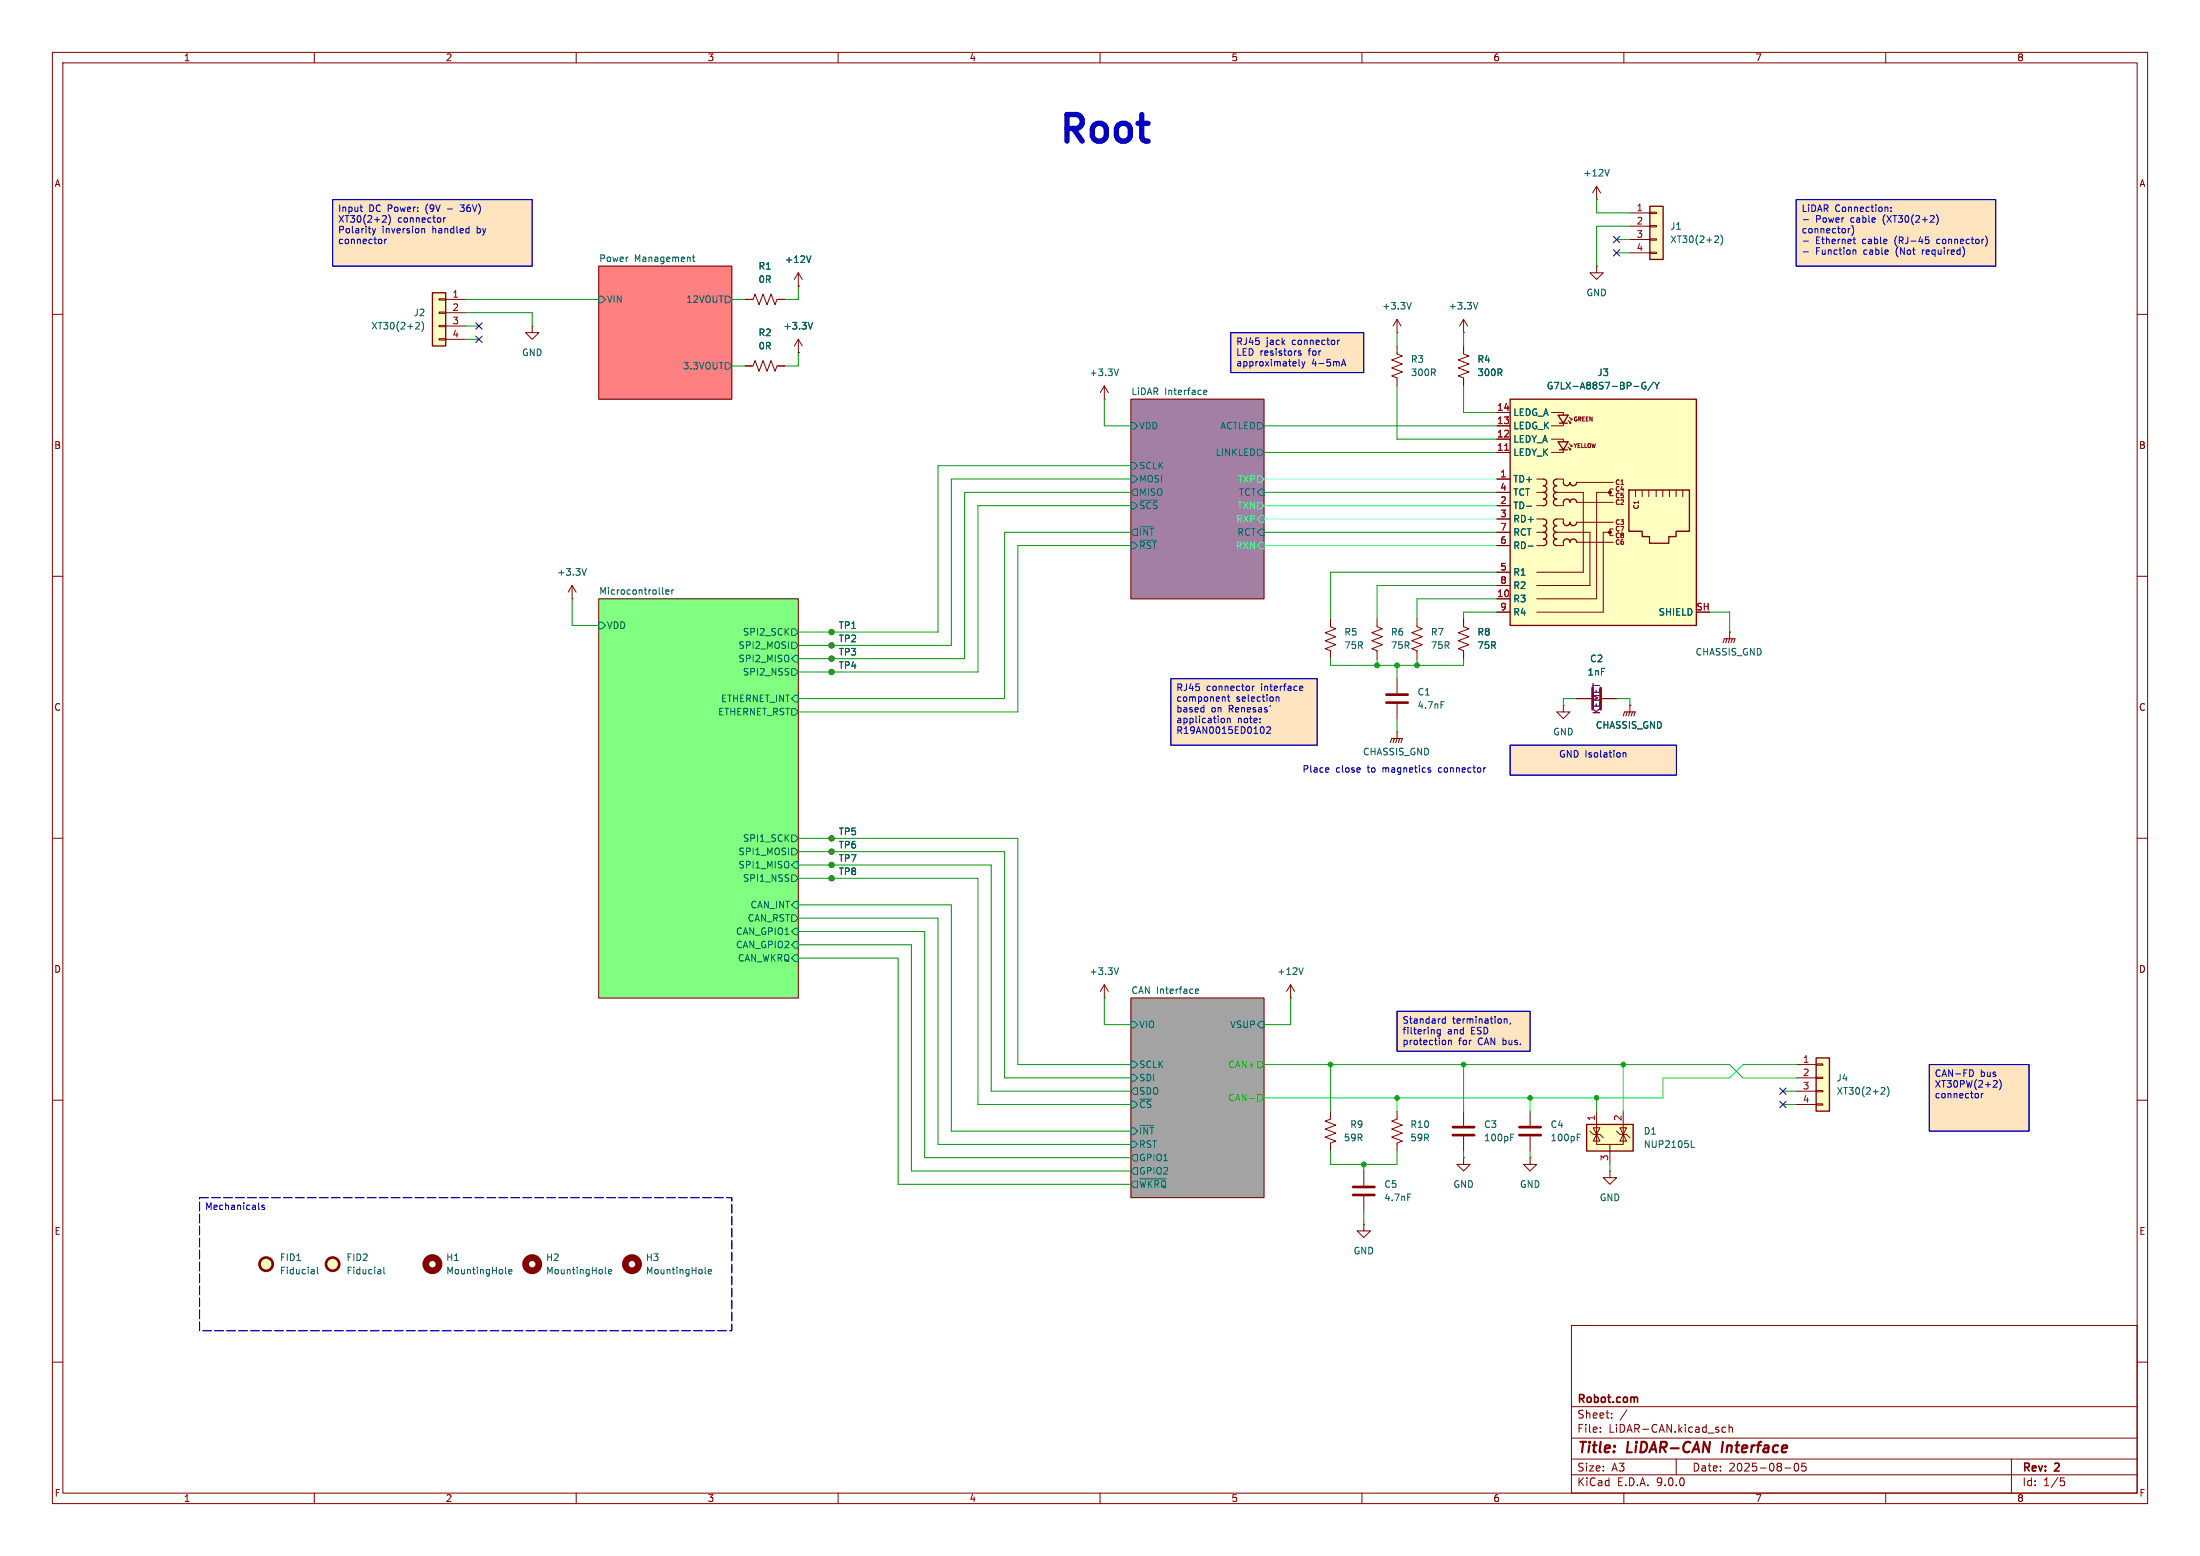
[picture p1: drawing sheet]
<svg xmlns="http://www.w3.org/2000/svg" width="420mm" height="297mm" viewBox="0 0 420 297" stroke-linecap="round" stroke-linejoin="round" font-family="sans-serif">
<g fill="none" stroke="#840000" stroke-width=".19">
<path d="M10 10h400v277h-400zM12 12h396v273h-396zM60 10v2M110 10v2M160 10v2M210 10v2M260 10v2M310 10v2M360 10v2M10 60h2M408 60h2M10 110h2"/>
<path d="M408 110h2M10 160h2M408 160h2M10 210h2M408 210h2M300 253h108v32h-108zM10 260h2M300 278.5h108M300 274.5h108M300 268.5h108M305.5 273.2v.2M305.5 272.5v.1"/>
<path d="M307.7 270.5v.2M307.7 269.8v.1M310.6 269.1l-1.3 1.9M320 278.5v3M329.4 272.5l-.4-.1-.3 .3 .2 .6h.5M330.1 272.5l.2-.1 .4 .1v.9M330.1 271.9v1.5M342.7 279.4l.2-.1a.8 .8 0 0 1 .5 .7 .8 .8 0 0 1-.5 .8l-.2-.2-.2-.4zM344.7 279.3h-.7l-.1 .7 .3-.1h.5l.1 .2-.1 .5-.2 .2-.6-.2M384 278.5v6.5M408 260h2M60 285v2"/>
<path d="M110 285v2M160 285v2M210 285v2M260 285v2M300 281.5h108M310 285v2M340.7 280.2h1.2M360 285v2M393.4 282.1h.7M393.5 282.7h.4l.3 .2-.2 .6-.5 .1"/>
</g>
<path d="M328.9 275.2l-.2 2" fill="none" stroke="#840000" stroke-width=".4"/>
<path d="M312.4 266.7l.2 .2v.8" fill="none" stroke="#840000" stroke-width=".3"/>
<path d="M215.9 190.5h25.4v38.1h-25.4z" fill="#a3a3a3" stroke="#a3a3a3" stroke-width=".19"/>
<path d="M114.3 50.8h25.4v25.4h-25.4z" fill="#ff8080" stroke="#ff8080" stroke-width=".19"/>
<path d="M114.3 114.3h38.1v76.2h-38.1z" fill="#80ff80" stroke="#80ff80" stroke-width=".19"/>
<path d="M215.9 76.2h25.4v38.1h-25.4z" fill="#a380a3" stroke="#a380a3" stroke-width=".19"/>
<g fill="#ffe5bf">
<path d="M234.9 63.5h25.4v7.6h-25.4z"/>
<path d="M342.9 38.1h38.1v12.7h-38.1z"/>
</g>
<path d="M288.3 142.2h31.7v5.8h-31.7z" fill="#ffe6c2"/>
<g fill="#ffe5bf">
<path d="M223.5 129.5h28v12.7h-28z"/>
<path d="M63.5 38.1h38.1v12.7h-38.1z"/>
<path d="M266.7 193h25.4v7.7h-25.4z"/>
<path d="M368.3 203.2h19v12.7h-19z"/>
</g>
<path d="M114.3 50.8h25.4v25.4h-25.4zM215.9 76.2h25.4v38.1h-25.4zM114.3 114.3h38.1v76.2h-38.1zM215.9 190.5h25.4v38.1h-25.4z" fill="none" stroke="#840000" stroke-width=".19"/>
<path d="M238.5 209.6h.9M240 202.6h.7l.6 .6-.6 .6h-.7zM240 208.9h.7l.6 .7-.6 .6h-.7z" fill="none" stroke="#0f0" stroke-width=".19"/>
<g fill="none" stroke="#006464" stroke-width=".19">
<path d="M114.3 56.5h.6l.7 .7-.7 .6h-.6zM132.2 49.1h.5M132.4 48.7v1l.3 .2M138.4 56.5h.7l.6 .7-.6 .6h-.7zM138.4 69.2h.7l.6 .7-.6 .6h-.7zM229.8 74.9l.6-.1-.1-.3h-.3l-.2 .2v.6h.5M215.9 90.8h.6l.7 .6-.7 .7h-.6zM215.9 88.3h.6l.7 .6-.7 .6h-.6zM215.9 80.6h.6l.7 .7-.7 .6h-.6zM215.9 95.9h.6l.7 .6-.7 .7h-.6zM216.5 93.3h.7v1.3h-.7l-.6-.6zM217.6 95.5h3.4"/>
<path d="M240 80.6h.7l.6 .7-.6 .6h-.7zM240 85.7h.7l.6 .7-.6 .6h-.7zM240.7 93.3h.6v1.3h-.6l-.7-.6zM114.3 118.7h.6l.7 .7-.7 .6h-.6zM126.5 113.2l.2 .2M127.1 113l.6-.1-.1-.3h-.3l-.2 .2 .1 .6h.4M128.2 112.6v.8M128.6 112.6l-.4 .2M215.9 103.5h.6l.7 .6-.7 .7h-.6zM216.5 101h.7v1.2h-.7l-.6-.6zM217.6 100.6h2.6M217.6 103.1h3.2"/>
<path d="M240.7 101h.6v1.2h-.6l-.7-.6zM151.1 135.3h.7l.6 .6-.6 .6h-.7zM151.1 122.6h.7l.6 .6-.6 .6h-.7zM151.1 127.6h.7l.6 .7-.6 .6h-.7zM151.1 120h.7l.6 .7-.6 .6h-.7zM151.8 132.7h.6v1.3h-.6l-.7-.6zM151.8 125.1h.6v1.3h-.6l-.7-.7zM151.1 159.4h.7l.6 .6-.6 .7h-.7zM151.1 174.6h.7l.6 .7-.6 .6h-.7zM151.1 161.9h.7l.6 .7-.6 .6h-.7zM151.1 167h.7l.6 .6-.6 .7h-.7zM151.8 177.2h.6v1.2h-.6l-.7-.6z"/>
<path d="M151.8 179.7h.6v1.3h-.6l-.7-.7zM151.8 172.1h.6v1.3h-.6l-.7-.7zM151.8 164.5h.6v1.2h-.6l-.7-.6zM151.8 182.2h.6v1.3h-.6l-.7-.6zM215.9 194.9h.6l.7 .7-.7 .6h-.6zM228.2 189.2l.6-.1v-.3h-.4l-.2 .2 .1 .6h.5M240.7 194.9h.6v1.3h-.6l-.7-.6zM215.9 202.6h.6l.7 .6-.7 .6h-.6zM215.9 205.1h.6l.7 .6-.7 .7h-.6zM215.9 210.2h.6l.7 .6-.7 .7h-.6zM215.9 217.8h.6l.7 .6-.7 .7h-.6zM215.9 215.3h.6l.7 .6-.7 .6h-.6z"/>
<path d="M216.5 207.6h.7v1.3h-.7l-.6-.6zM217.6 214.9h2.6M215.9 226.1l.6-.7h.7v1.3h-.7zM216.5 220.3h.7v1.3h-.7l-.6-.6zM216.5 222.9h.7v1.3h-.7l-.6-.7zM217.6 225h5.1"/>
</g>
<path d="M240 95.9h.7l.6 .6-.6 .7h-.7zM240 90.8h.7l.6 .6-.6 .7h-.7zM240.7 98.4h.6v1.3h-.6l-.7-.6zM240.7 103.5h.6v1.3h-.6l-.7-.7z" fill="none" stroke="#0ff" stroke-width=".19"/>
<path d="M315 39.4h2.5v10.1h-2.5z" fill="#ffffc2"/>
<path d="M315 39.4h2.5v10.1h-2.5z" fill="none" stroke="#840000" stroke-width=".25"/>
<g fill="none" stroke="#840000" stroke-width=".19">
<path d="M311.1 40.6h3.9M311.1 43.2h3.9M311.1 45.7h3.9M311.1 48.3h3.9M315 40.5h1.2v.3h-1.2zM315 43.1h1.2v.2h-1.2zM315 45.6h1.2v.2h-1.2zM315 48.1h1.2v.3h-1.2zM210.8 76.2h.1M210.8 73.7l-.7 1.2M210.8 73.7l.8 1.2M210.8 73.7v2.5"/>
<path d="M298.4 134.6v1.3h1.3l-1.3 1.3-1.2-1.3h1.2M298.4 134.6h.1M301 133.4h2.8M305.8 133.4h2.8M311.1 134.6h.1M311.1 134.6v1.3M210.8 190.5h.1M210.8 188v2.5M210.8 188l-.7 1.2M210.8 188l.8 1.2M279.4 212.1v2.8M279.4 216.9v2.8"/>
</g>
<path d="M327.5 45l.5 .1 .1 .3-.8 .9h.8M328.5 44.8a1.46 1.46 0 0 1 0 2M213.5 70.4l-.4 1.3M213.5 184.7l-.4 1.3M288.4 217.1h.4M288.4 216.5h.6" fill="none" stroke="#006464" stroke-width=".19"/>
<path d="M304 131.3v4.1M305.6 131.3v4.1M277.4 215.1h4M277.4 216.7h4" fill="none" stroke="#840000" stroke-width=".51"/>
<path d="M309.9 136.7l.2-.8h2.1l-.3 .8M310.6 135.9l-.2 .8M311.1 135.9l-.2 .8M311.7 135.9l-.3 .8" fill="none" stroke="#840000" stroke-width=".2"/>
<path d="M82.5 55.9h2.6v10.1h-2.6z" fill="#ffffc2"/>
<path d="M82.5 55.9h2.6v10.1h-2.6z" fill="none" stroke="#840000" stroke-width=".25"/>
<g fill="none" stroke="#840000" stroke-width=".19">
<path d="M304.8 38.1h.1M304.8 35.6l-.8 1.2M304.8 35.6l.8 1.2M304.8 35.6v2.5M83.8 57h1.3v.3h-1.3zM83.8 59.6h1.3v.2h-1.3zM85.1 57.2h3.8M85.1 59.7h3.8M304.8 50.8v1.3h1.3l-1.3 1.2-1.3-1.2h1.3M304.8 50.8h.1M83.8 62.1h1.3v.3h-1.3zM83.8 64.6h1.3v.3h-1.3z"/>
<path d="M85.1 62.2h3.8M85.1 64.8h3.8M266.7 139.7h.1M266.7 129.5v2.8M266.7 134.4v2.8M266.7 139.7v1.3M158.7 165.1h.1M158.7 162.6h.1M266.7 212.1v1.5l-1 .4 2 .8-2 .7 2 .8-2 .7 2 .8-1 .4v1.5M260.3 233.7v1.2h1.3l-1.3 1.3-1.2-1.3h1.2M260.3 233.7h.1"/>
<circle cx="158.8" cy="165.1" r=".51"/>
<circle cx="158.8" cy="162.6" r=".51"/>
</g>
<path d="M307.2 32.3l-.4 1.3M79.5 61.5l.5 .1 .1 .3-.8 .9h.8M80.5 61.4a1.46 1.46 0 0 1 0 1.9M275.1 133.9h.6" fill="none" stroke="#006464" stroke-width=".19"/>
<path d="M265.4 141.7l.3-.7h2l-.2 .7M266.2 141l-.3 .7M266.7 141l-.3 .7M267.2 141l-.2 .7" fill="none" stroke="#840000" stroke-width=".2"/>
<path d="M264.7 132.6h4M264.7 134.1h4" fill="none" stroke="#840000" stroke-width=".51"/>
<path d="M302.9 214.6h8.9v5.1h-8.9z" fill="#ffffc2"/>
<path d="M302.9 214.6h8.9v5.1h-8.9z" fill="none" stroke="#840000" stroke-width=".25"/>
<path d="M330.2 120.7h.1M330.2 120.7v1.2M303.5 215.9l.7 .6h1.2l.7 .7M304.8 216.5v1.9h5.1v-1.9M304.8 216.5l.6 1.3h-1.2zM304.8 215.9v.6l.6-1.2h-1.2l.6 1.2M304.8 212.1v4.4M307.3 218.4v3.8M308.6 215.9l.6 .6h1.3l.6 .7M309.2 215.3h1.3l-.6 1.2zM309.9 216.5l.6 1.3h-1.3zM309.9 212.1v4.4" fill="none" stroke="#840000" stroke-width=".19"/>
<path d="M322.9 219h.6" fill="none" stroke="#006464" stroke-width=".19"/>
<path d="M328.9 122.7l.3-.8h2l-.2 .8M329.7 121.9l-.3 .8M330.2 121.9l-.3 .8M330.7 121.9l-.2 .8" fill="none" stroke="#840000" stroke-width=".2"/>
<path d="M288.3 76.2h35.5v43.2h-35.5z" fill="#ffffc2"/>
<g fill="none" stroke="#840000" stroke-width=".19">
<path d="M142.2 57.2h1.6l.3-1.1 .8 2.1 .8-2.1 .7 2.1 .8-2.1 .8 2.1 .3-1h1.6M152.4 54.6h.1M152.4 52.1l-.8 1.2M152.4 52.1l.8 1.2M152.4 52.1v2.5M101.6 62.2v1.3h1.3l-1.3 1.3-1.3-1.3h1.3M101.6 62.2h.1M142.2 69.9h1.6l.3-1.1 .8 2.1 .8-2.1 .7 2.1 .8-2.1 .8 2.1 .3-1h1.6M152.4 67.3h.1M152.4 64.8v2.5M152.4 64.8l-.8 1.2M152.4 64.8l.8 1.2"/>
<path d="M266.7 66v1.6l1 .3-2 .8 2 .8-2 .7 2 .8-2 .8 1 .3v1.6M266.7 63.5h.1M266.7 61v2.5M266.7 61l-.8 1.2M266.7 61l.8 1.2M279.4 63.5h.1M279.4 66v1.6l1 .3-2 .8 2 .8-2 .7 2 .8-2 .8 1 .3v1.6M279.4 61l-.8 1.2M279.4 61l.8 1.2M279.4 61v2.5M285.7 78.7h2.6M296.2 78.7h2.2v.5"/>
<path d="M299.6 79.6l.5 .5h-.3M285.7 94h2.6M285.7 91.4h2.6M285.7 96.5h2.6M285.7 99.1h2.6M285.7 81.3h2.6M285.7 83.8h2.6M285.7 86.4h2.6M293.4 94h1.2M293.4 91.4h1.2M293.4 96.5h1.2M293.4 99.1h1.2"/>
<path d="M296.2 83.8h2.2v.5M297.2 91.4h1.2v.7M297.2 99.1h1.2v.6M297.2 94h5.1v15.2h-8.9M298.4 85.7v.7h-2.2M298.4 80.6v.7h-2.2M298.4 95.9v.6h-1.2M299.3 80.3l.5 .5h-.2M299.3 85.3l.5 .6h-.2M299.6 84.7l.5 .5h-.3M299.8 80.5v.3M299.8 85.6v.3"/>
<path d="M301 92.1h7M301 95.9h7M301 99.7h7M307.3 94h-2.5v20.3h-11.4M308 93.3h-.7v1.3h.7M312.2 93.5v1.3M313.5 93.5v1.3M314.8 93.5v1.3M316.2 93.5v1.3M317.4 93.5v1.3M318.7 93.5v1.3M320 93.5v1.3"/>
<path d="M321.2 93.5v1.3M254 118.1v1.5l1 .4-2 .8 2 .7-2 .8 2 .8-2 .7 1 .4v1.5M262.9 118.1v1.5l1 .4-2 .8 2 .7-2 .8 2 .8-2 .7 1 .4v1.5M285.7 101.6h2.6M285.7 109.2h2.6M285.7 111.8h2.6M285.7 114.3h2.6M285.7 116.8h2.6M285.7 104.1h2.6M293.4 101.6h1.2M293.4 104.1h1.2M297.2 101.6h6.3v10.2h-10.1"/>
<path d="M298.4 103.5v.6h-1.2M301 103.5h7M307.3 101.6h-1.2v15.2h-12.7M308 101h-.7v1.2h.7M158.7 125.7h.1M158.7 123.2h.1M158.7 120.7h.1M158.7 128.3h.1M158.7 167.6h.1M246.4 190.5h.1M246.4 188l-.8 1.2M246.4 188l.7 1.2"/>
<path d="M246.4 188v2.5M254 212.1v1.5l-1 .4 2 .8-2 .7 2 .8-2 .7 2 .8-1 .4v1.5M292.1 212.1v2.8M292.1 216.9v2.8M260.3 223.5v2.8M260.3 228.3v2.8M279.4 221v1.2h1.3l-1.3 1.3-1.3-1.3h1.3M279.4 221h.1M292.1 221v1.2h1.3l-1.3 1.3-1.3-1.3h1.3M292.1 221h.1M307.3 223.5v1.3h1.3l-1.3 1.3-1.2-1.3h1.2M307.3 223.5h.1"/>
<circle cx="158.8" cy="125.7" r=".51"/>
<circle cx="158.8" cy="128.3" r=".51"/>
<circle cx="158.8" cy="120.7" r=".51"/>
<circle cx="158.8" cy="123.2" r=".51"/>
<circle cx="158.8" cy="167.6" r=".51"/>
</g>
<g fill="#840000" stroke="#840000" stroke-width=".25">
<circle cx="307.3" cy="94" r=".25"/>
<circle cx="307.3" cy="101.6" r=".25"/>
</g>
<g fill="none" stroke="#840000" stroke-width=".25">
<path d="M288.3 76.2h35.5v43.2h-35.5zM297.4 79.2h1.9l-.9 1.6zM294.6 91.4a.64 .64 0 0 1 .7 .7 .64 .64 0 0 1-.7 .6 .64 .64 0 0 1 .7 .7 .64 .64 0 0 1-.7 .6 .64 .64 0 0 1 .7 .6 .64 .64 0 0 1-.7 .7 .64 .64 0 0 1 .7 .6 .64 .64 0 0 1-.7 .6M294.6 99.1a.64 .64 0 0 1 .7 .6 .64 .64 0 0 1-.7 .6 .64 .64 0 0 1 .7 .7 .64 .64 0 0 1-.7 .6 .64 .64 0 0 1 .7 .6 .64 .64 0 0 1-.7 .7M297.2 91.4a.63 .63 0 0 0-.6 .7 .63 .63 0 0 0 .6 .6h-.1a.63 .63 0 0 0-.5 .7 .63 .63 0 0 0 .6 .6h-.1a.63 .63 0 0 0-.5 .6 .63 .63 0 0 0 .6 .7h-.1a.63 .63 0 0 0-.5 .6 .63 .63 0 0 0 .6 .6M297.2 99.1a.63 .63 0 0 0-.6 .6 .63 .63 0 0 0 .6 .6h-.1a.63 .63 0 0 0-.5 .7 .63 .63 0 0 0 .6 .6h-.1a.63 .63 0 0 0-.5 .7 .63 .63 0 0 0 .6 .6M297.4 84.3h1.9l-.9 1.6zM297.7 80.8h1.5M297.7 85.9h1.5M298.4 92.1a.64 .64 0 0 0 .7 .6 .64 .64 0 0 0 .6-.6 .64 .64 0 0 0 .7 .6 .64 .64 0 0 0 .6-.6M298.4 95.9a.64 .64 0 0 1 .7-.6 .64 .64 0 0 1 .6 .6 .64 .64 0 0 1 .7-.6 .64 .64 0 0 1 .6 .6M298.4 99.7a.64 .64 0 0 0 .7 .6 .64 .64 0 0 0 .6-.6 .64 .64 0 0 0 .7 .6 .64 .64 0 0 0 .6-.6"/>
<path d="M311 93.5h11.5v7.9h-2.5v1h-1.4v1.3h-3.7v-1.3h-1.4v-1h-2.5zM294.6 102.9a.64 .64 0 0 1 .7 .6 .64 .64 0 0 1-.7 .6M297.2 102.9a.63 .63 0 0 0-.6 .6 .63 .63 0 0 0 .6 .6M298.4 103.5a.64 .64 0 0 1 .7-.6 .64 .64 0 0 1 .6 .6 .64 .64 0 0 1 .7-.6 .64 .64 0 0 1 .6 .6"/>
</g>
<path d="M287.3 85.9h.7" fill="none" stroke="#a90000" stroke-width=".19"/>
<g fill="none" stroke="#006464" stroke-width=".19">
<path d="M154.8 48.8l-.4 1.3M269.4 57.7l-.4 1.3M282.1 57.7l-.4 1.3M155.1 61.5l-.4 1.3M311.9 73.8h1M314.1 73a.59 .59 0 0 0-.7 .6 .59 .59 0 0 0 .7 .6l.1-.5h-.2M315.7 72.9l-1.1 1.6M315.9 73l.4 .6M316.3 73.6v.6M316.7 73l-.4 .6M291.4 96.6h1M291.7 104.2h1"/>
<path d="M248.8 184.7l-.4 1.3M301.1 217.1h.4M301.1 216.5h.6M268.7 227.9h.7"/>
</g>
<path d="M290.1 215.1h4M290.1 216.7h4M258.3 226.6h4.1M258.3 228.1h4.1" fill="none" stroke="#840000" stroke-width=".51"/>
<path d="M346.7 201.9h2.5v10.2h-2.5z" fill="#ffffc2"/>
<path d="M346.7 201.9h2.5v10.2h-2.5z" fill="none" stroke="#840000" stroke-width=".25"/>
<g fill="none" stroke="#840000" stroke-width=".19">
<path d="M142.2 57.2h1.3M148.6 57.2h1.3M152.4 54.6h.1M142.2 69.9h1.3M148.6 69.9h1.3M152.4 67.3h.1M279.4 66v1.3M279.4 72.4v1.3M285.7 78.7h2.6M285.7 81.3h2.6M285.7 83.8h2.6M285.7 86.4h2.6"/>
<path d="M285.7 91.4h2.6M285.7 94h2.6M285.7 96.5h2.6M285.7 99.1h2.6M109.2 114.3h.1M109.2 111.8l-.7 1.2M109.2 111.8l.8 1.2M109.2 111.8v2.5M270.5 118.1v1.5l1 .4-2 .8 2 .7-2 .8 2 .8-2 .7 1 .4v1.5M279.4 118.1v1.5l1 .4-2 .8 2 .7-2 .8 2 .8-2 .7 1 .4v1.5M285.7 101.6h2.6M285.7 104.1h2.6"/>
<path d="M285.7 109.2h2.6M285.7 111.8h2.6M285.7 114.3h2.6M285.7 116.8h2.6M158.7 128.3h.1M158.7 125.7h.1M158.7 123.2h.1M158.7 120.7h.1M301 133.4h2.8M305.8 133.4h2.8M311.1 134.6h.1M158.7 160h.1"/>
<path d="M158.7 165.1h.1M158.7 162.6h.1M158.7 167.6h.1M342.9 203.2h3.8M342.9 205.7h3.8M342.9 208.3h3.8M342.9 210.8h3.8M346.7 203.1h1.3v.2h-1.3zM346.7 205.6h1.3v.3h-1.3zM346.7 208.2h1.3v.2h-1.3zM346.7 210.7h1.3v.2h-1.3z"/>
<circle cx="158.8" cy="160" r=".51"/>
</g>
<g fill="none" stroke="#006464" stroke-width=".19">
<path d="M154.8 48.8l-.4 1.3M155.1 61.5l-.4 1.3M311.9 73.8h1M314.1 73a.59 .59 0 0 0-.7 .6 .59 .59 0 0 0 .7 .6l.1-.5h-.2M315.7 72.9l-1.1 1.6M315.9 73l.4 .6M316.3 73.6v.6M316.7 73l-.4 .6M291.4 96.6h1M111.9 108.5l-.4 1.3M291.7 104.2h1M359.3 207.6h.4l.1 .4-.8 .9h.8"/>
<path d="M360.2 207.4a1.46 1.46 0 0 1 0 1.9M59.9 242.4l.1 .7M60 243.1h-.1M60 242.6l-.1 .1M60.6 241.9v1.1l.2 .1M72.6 242.4l.1 .7M72.7 243.1h-.1M72.7 242.6l-.1 .1M73.3 241.9v1.1l.2 .1M96.5 243l.2 .1M97.1 242.7l.6-.1v-.2l-.4-.1-.2 .2 .1 .6h.5M115.6 243l.1 .1"/>
<path d="M116.2 242.7l.6-.1-.1-.2-.4-.1-.1 .2v.6h.5M134.6 243l.2 .1M135.2 242.7l.6-.1v-.2l-.4-.1-.2 .2 .1 .6h.5"/>
</g>
<g fill="#ffffc2" stroke="#ffffc2" stroke-width=".19">
<circle cx="63.5" cy="241.3" r="1.27"/>
<circle cx="50.8" cy="241.3" r="1.27"/>
</g>
<g fill="none" stroke="#840000" stroke-width=".51">
<circle cx="50.8" cy="241.3" r="1.27"/>
<circle cx="63.5" cy="241.3" r="1.27"/>
</g>
<g fill="none" stroke="#840000" stroke-width="1.3">
<circle cx="82.5" cy="241.3" r="1.27"/>
<circle cx="101.6" cy="241.3" r="1.27"/>
<circle cx="120.6" cy="241.3" r="1.27"/>
</g>
<g fill="none" stroke="#009600" stroke-width=".19">
<path d="M304.8 38.1v2.5h6.3M88.9 59.7h12.7v2.5M88.9 57.2h25.4M139.7 57.2h2.5M152.4 54.6v2.6h-2.5M308.6 45.7h2.5M308.6 48.3h2.5M311.1 43.2h-6.3v7.6M88.9 62.2h2.5M88.9 64.8h2.5M139.7 69.9h2.5M152.4 67.3v2.6h-2.5"/>
<path d="M210.8 76.2v5.1h5.1M266.7 63.5v2.5M266.7 73.7v10.1h19M279.4 63.5v2.5M279.4 73.7v5h6.3M215.9 94h-31.8v31.7h-31.7M215.9 88.9h-36.8v31.8h-26.7M215.9 96.5h-29.2v31.8h-34.3M215.9 91.4h-34.3v31.8h-29.2M241.3 81.3h44.4M241.3 94h44.4M241.3 86.4h44.4"/>
<path d="M109.2 114.3v5.1h5.1M215.9 101.6h-24.1v31.8h-39.4M215.9 104.1h-21.6v31.8h-41.9M241.3 101.6h44.4M285.7 114.3h-15.2v3.8M285.7 111.8h-22.8v6.3M285.7 109.2h-31.7v8.9M285.7 116.8h-6.3v1.3M326.4 116.8h3.8v3.9M254 125.7v1.3h25.4v-1.3M262.9 125.7v1.3M266.7 127v2.5"/>
<path d="M266.7 137.2v2.5M270.5 125.7v1.3M301 133.4h-2.6v1.2M308.6 133.4h2.5v1.2M152.4 175.3h26.7v43.1h36.8M152.4 165.1h36.8v43.2h26.7M152.4 162.6h39.4v43.1h24.1M152.4 160h41.9v43.2h21.6M152.4 167.6h34.3v43.2h29.2M152.4 172.7h29.2v43.2h34.3M152.4 177.8h24.1v43.2h39.4M152.4 180.3h21.6v43.2h41.9"/>
<path d="M152.4 182.9h19v43.2h44.5M210.8 190.5v5.1h5.1M246.4 190.5v5.1h-5.1M254 219.7v2.5h12.7v-2.5M279.4 219.7v1.3M292.1 219.7v1.3M340.4 208.3h2.5M340.4 210.8h2.5M260.3 222.2v1.3M260.3 231.1v2.6M307.3 222.2v1.3"/>
</g>
<path d="M241.3 203.2h88.9l2.5 2.5h10.2M254 203.2v8.9M266.7 209.6v2.5M279.4 203.2v8.9M292.1 209.6v2.5M304.8 209.6v2.5M309.9 203.2v8.9M342.9 203.2h-10.2l-2.5 2.5h-12.7v3.9h-76.2" fill="none" stroke="#0f0" stroke-width=".19"/>
<path d="M241.3 91.4h44.4M241.3 99.1h44.4M241.3 96.5h44.4M241.3 104.1h44.4" fill="none" stroke="#0ff" stroke-width=".19"/>
<path d="M308 47.7l1.2 1.2M308 45.1l1.2 1.2M309.2 47.7l-1.2 1.2M309.2 45.1l-1.2 1.2M90.8 61.6l1.2 1.2M90.8 64.2l1.2 1.2M92 61.6l-1.2 1.2M92 64.2l-1.2 1.2M339.8 207.7l1.2 1.2M339.8 210.2l1.2 1.2M341 207.7l-1.2 1.2M341 210.2l-1.2 1.2" fill="none" stroke="#000084" stroke-width=".19"/>
<g fill="none" stroke="#0000c2" stroke-width=".19">
<path d="M63.5 38.1h38.1v12.7h-38.1zM68.7 39.5h.5M87.8 39.1h.8M342.9 38.1h38.1v12.7h-38.1zM360 39.5l.4 .2v.7M361 39.6v.1M69 40.3l.2 .1M71.1 43.6l.3 .9M71.4 44.5l-.3 .4M71.7 43.6l-.3 .9M72.8 45.7l.1 .2-.1 .5M73.4 45.7v.8"/>
<path d="M73.7 41.4v.3l-.7 .7h.7M73.8 45.7l-.4 .2M74.4 41.3a1.48 1.48 0 0 1-.2 1.6M80.5 43.7l.2-.1 .3 .1 .1 .8M84.7 41.6v.8M84.8 41.7l-.1 .1M85.1 41.6h-.3M87.8 40.3l.2 .1M89.4 43.6l.1 .1M89.5 43.2v1.3M89.5 44.4l-.1 .1M344.3 41.9h.9"/>
<path d="M344.3 46h.9M344.3 48.1h.9M352.8 43.6v.9M353.2 43.6l-.4 .3M353.7 43.4a1.48 1.48 0 0 1-.2 1.5M353.7 45.7h.5M353.8 47.8h.4l.1 .8M353.9 45.2v1.1l.3 .2M361 40.3v.1M367.6 45.2h.6M367.7 45.7h.3l.3 .3-.2 .4-.4 .1M368.4 42.4h.8"/>
<path d="M369.2 41.3v.4M369.7 41a1.46 1.46 0 0 1 0 1.9M375 47.6v.9M379 45.1a1.46 1.46 0 0 1 0 1.9M234.9 63.5h25.4v7.6h-25.4zM248 68.6v1.1l.2 .2M248.3 67h-.3l-.1 .2v.1l.4 .2v.3h-.4M248.5 69l.3 .9M248.8 69.9l-.3 .4M249.1 69l-.3 .9M255.4 64.9v.9M255.7 64.9l-.3 .3"/>
<path d="M256.1 69.9l.4-1.3 .4 1.3M256.2 69.5h.6M223.5 129.5h28v12.7h-28zM229.8 134.6v1.3M229.8 135.8l-.1 .1M233.3 137.1l.3 .1 .2 .1-.1 .5-.4 .1M233.7 133l.2 .2v.7M234.3 133h.5M234.3 137.2l.2-.1 .3 .1 .1 .7M234.3 137.1v.8M234.5 132.6v1.1l.3 .2M239.1 131v.8"/>
<path d="M239.4 131l-.3 .2M241 138.7a.79 .79 0 0 1 0 1.3M241.8 138.8l.5-.1 .2 .4-.8 .9h.8M243.6 133.1l.2-.1 .3 .1 .1 .8M243.6 133v.9M248.2 131h.3l.2 .3-.6 .1M248.2 131.8h.4M253.5 146.5l.2 .4-.6 .1M253.6 147.3l-.1 .1M272.8 147h.3v.2l-.4 .2M272.8 146.5l.3 .1M283.6 146.5l-.2 .1"/>
<path d="M288.3 142.2h31.7v5.8h-31.7zM309.8 143.7v.8M309.8 143.8l.2-.1h.3l.1 .8M266.7 193h25.4v7.7h-25.4zM274.9 196.5v1l-.2 .3-.3-.1M274.9 196.6l-.3-.1-.3 .3 .2 .5h.4M275.3 195.1l.3 .2h.3M275.9 194v1.3M275.9 194.5h-.3l-.3 .2M275.9 198.7v.6M276.5 198.6v.8M276.5 198.7l.2-.1h.3l.1 .8"/>
<path d="M287.2 194.6l.1-.1h.3l.1 .8M287.2 194.5v.8M288.4 195.3l-.1 .2M368.3 203.2h19v12.7h-19zM376.3 204.2a.68 .68 0 0 1 .4 .6 .68 .68 0 0 1-.4 .7M377.6 208.8l.1 .5-.1 .2M378.2 208.7v.9M378.3 208.8l-.1 .2M381.3 206.5l-.1 .3-.7 .7h.8M381.7 206.1a1.46 1.46 0 0 1 0 1.9M49.4 230.8l.2 .1M50.5 230.1l-.3-.1-.2 .2v.2l.5 .1v.3h-.5"/>
</g>
<path d="M38.1 228.6h101.6v25.4h-101.6z" fill="none" stroke="#0000c2" stroke-width=".19" stroke-dasharray="1.7 .6"/>
<path d="M287.3 85.9h.7" fill="none" stroke="#a90000" stroke-width=".19"/>
<g fill="#009600" stroke="#009600" stroke-width=".19">
<circle cx="158.7" cy="128.3" r=".46"/>
<circle cx="158.7" cy="125.7" r=".46"/>
<circle cx="158.7" cy="123.2" r=".46"/>
<circle cx="158.7" cy="167.6" r=".46"/>
<circle cx="262.9" cy="127" r=".46"/>
<circle cx="266.7" cy="127" r=".46"/>
<circle cx="260.3" cy="222.2" r=".46"/>
<circle cx="270.5" cy="127" r=".46"/>
<circle cx="158.7" cy="160" r=".46"/>
<circle cx="158.7" cy="162.6" r=".46"/>
<circle cx="158.7" cy="165.1" r=".46"/>
<circle cx="158.7" cy="120.7" r=".46"/>
</g>
<g fill="#0f0" stroke="#0f0" stroke-width=".19">
<circle cx="304.8" cy="209.6" r=".46"/>
<circle cx="292.1" cy="209.6" r=".46"/>
<circle cx="309.9" cy="203.2" r=".46"/>
<circle cx="279.4" cy="203.2" r=".46"/>
<circle cx="266.7" cy="209.6" r=".46"/>
<circle cx="254" cy="203.2" r=".46"/>
</g>
<text font-size="7.1" fill="#0000c2" x="201.5" y="28.7">Root</text>
<g font-size="2.8" fill="#840000">
<text x="301" y="277.9">Title:</text>
<text x="310.6" y="277.9">LiDAR-CAN</text>
<text x="329.5" y="277.9">Interface</text>
</g>
<g font-size="2.1" fill="#840000">
<text x="301" y="268.2">Robot.com</text>
<text x="301" y="273.7">File:</text>
<text x="301" y="271">Sheet:</text>
<text x="307.1" y="273.7">LiDAR-CAN.kicad_sch</text>
<text x="301" y="281.1">Size:</text>
<text x="307.6" y="281.1">A3</text>
<text x="323" y="281.1">Date:</text>
<text x="330" y="281.1">2025-08-05</text>
<text x="386" y="281.3">Rev:</text>
<text x="392.4" y="281.3">2</text>
<text x="301" y="283.9">KiCad</text>
<text x="308.7" y="283.9">E.D.A.</text>
<text x="316.3" y="283.9">9.0.0</text>
<text x="386" y="283.9">Id:</text>
<text x="390.1" y="283.9">1/5</text>
</g>
<g font-size="1.8" fill="#840000">
<text x="35" y="11.9">1</text>
<text x="85" y="11.9">2</text>
<text x="135" y="11.9">3</text>
<text x="185" y="11.9">4</text>
<text x="235" y="11.9">5</text>
<text x="285" y="11.9">6</text>
<text x="335" y="11.9">7</text>
<text x="385" y="11.9">8</text>
<text x="10.3" y="35.9">A</text>
<text x="408.3" y="35.9">A</text>
<text x="10.3" y="85.9">B</text>
<text x="408.2" y="85.9">B</text>
<text x="10.3" y="135.9">C</text>
<text x="408.2" y="135.9">C</text>
<text x="10.3" y="185.9">D</text>
<text x="408.2" y="185.9">D</text>
<text x="10.3" y="235.9">E</text>
<text x="408.3" y="235.9">E</text>
<text x="10.3" y="285.9">F</text>
<text x="35" y="286.9">1</text>
<text x="85" y="286.9">2</text>
<text x="135" y="286.9">3</text>
<text x="185" y="286.9">4</text>
<text x="235" y="286.9">5</text>
<text x="285" y="286.9">6</text>
<text x="335" y="286.9">7</text>
<text x="385" y="286.9">8</text>
<text x="408.3" y="285.9">F</text>
</g>
<g font-size="1.8" fill="#006464">
<text x="302.2" y="33.9">+12V</text>
<text x="318.8" y="44">J1</text>
<text x="318.8" y="46.6">XT30(2+2)</text>
<text x="114.3" y="50.1">Power</text>
<text x="121.1" y="50.1">Management</text>
<text x="144.7" y="51.7">R1</text>
<text x="149.8" y="50.4">+12V</text>
<text x="115.8" y="58">VIN</text>
<text x="130.9" y="58">12VOUT</text>
<text x="144.7" y="54.2">0R</text>
<text x="263.8" y="59.3">+3.3V</text>
<text x="276.5" y="59.3">+3.3V</text>
<text x="302.8" y="56.7">GND</text>
<text x="70.8" y="63.1">XT30(2+2)</text>
<text x="78.9" y="60.6">J2</text>
<text x="144.7" y="64.4">R2</text>
<text x="149.5" y="63.1">+3.3V</text>
<text x="99.6" y="68.2">GND</text>
<text x="130.3" y="70.7">3.3VOUT</text>
<text x="144.7" y="66.9">0R</text>
<text x="207.9" y="72">+3.3V</text>
<text x="269.2" y="69.4">R3</text>
<text x="269.2" y="72">300R</text>
<text x="281.9" y="69.4">R4</text>
<text x="281.9" y="72">300R</text>
<text x="304.9" y="72">J3</text>
<text x="215.9" y="75.5">LiDAR</text>
<text x="222.3" y="75.5">Interface</text>
<text x="295.2" y="74.5">G7LX-A88S7-BP-G/Y</text>
<text x="217.4" y="82.1">VDD</text>
<text x="232.9" y="82.1">ACTLED</text>
<text x="288.8" y="79.6">LEDG_A</text>
<text x="288.8" y="82.1">LEDG_K</text>
<text x="217.4" y="89.8">SCLK</text>
<text x="232" y="87.2">LINKLED</text>
<text x="288.8" y="84.7">LEDY_A</text>
<text x="288.8" y="87.2">LEDY_K</text>
<text x="217.4" y="94.8">MISO</text>
<text x="217.4" y="92.3">MOSI</text>
<text x="236.4" y="94.8">TCT</text>
<text x="288.8" y="92.3">TD+</text>
<text x="288.8" y="94.8">TCT</text>
<text x="217.4" y="97.4">~{SCS}</text>
<text x="288.8" y="97.4">TD-</text>
<text x="288.8" y="99.9">RD+</text>
<text x="217.4" y="102.5">~{INT}</text>
<text x="217.4" y="105">~{RST}</text>
<text x="236.1" y="102.5">RCT</text>
<text x="288.8" y="102.5">RCT</text>
<text x="288.8" y="105">RD-</text>
<text x="106.3" y="110.1">+3.3V</text>
<text x="114.3" y="113.6">Microcontroller</text>
<text x="288.8" y="110.1">R1</text>
<text x="288.8" y="112.6">R2</text>
<text x="288.8" y="115.2">R3</text>
<text x="288.8" y="117.7">R4</text>
<text x="316.5" y="117.7">SHIELD</text>
<text x="115.8" y="120.2">VDD</text>
<text x="140.9" y="124.1">SPI2_MOSI</text>
<text x="141.7" y="121.5">SPI2_SCK</text>
<text x="160" y="125.3">TP3</text>
<text x="160" y="122.8">TP2</text>
<text x="160" y="120.2">TP1</text>
<text x="256.5" y="121.5">R5</text>
<text x="256.5" y="124.1">75R</text>
<text x="265.4" y="121.5">R6</text>
<text x="265.4" y="124.1">75R</text>
<text x="273.1" y="121.5">R7</text>
<text x="273.1" y="124.1">75R</text>
<text x="281.9" y="121.5">R8</text>
<text x="281.9" y="124.1">75R</text>
<text x="323.6" y="125.3">CHASSIS_GND</text>
<text x="140.9" y="126.6">SPI2_MISO</text>
<text x="141.7" y="129.1">SPI2_NSS</text>
<text x="160" y="127.9">TP4</text>
<text x="303" y="129.1">1nF</text>
<text x="303.5" y="126.6">C2</text>
<text x="137" y="136.8">ETHERNET_RST</text>
<text x="137.6" y="134.2">ETHERNET_INT</text>
<text x="270.5" y="132.9">C1</text>
<text x="270.5" y="135.5">4.7nF</text>
<text x="296.4" y="140.6">GND</text>
<text x="304.5" y="139.3">CHASSIS_GND</text>
<text x="260.1" y="144.4">CHASSIS_GND</text>
<text x="141.7" y="160.9">SPI1_SCK</text>
<text x="160" y="159.6">TP5</text>
<text x="140.9" y="166">SPI1_MISO</text>
<text x="140.9" y="163.4">SPI1_MOSI</text>
<text x="160" y="164.7">TP7</text>
<text x="160" y="162.2">TP6</text>
<text x="160" y="167.2">TP8</text>
<text x="141.7" y="168.5">SPI1_NSS</text>
<text x="143.2" y="173.6">CAN_INT</text>
<text x="140.4" y="178.7">CAN_GPIO1</text>
<text x="142.6" y="176.1">CAN_RST</text>
<text x="140.4" y="181.2">CAN_GPIO2</text>
<text x="140.8" y="183.7">CAN_WKRQ</text>
<text x="207.9" y="186.3">+3.3V</text>
<text x="215.9" y="189.8">CAN Interface</text>
<text x="243.7" y="186.3">+12V</text>
<text x="217.4" y="196.4">VIO</text>
<text x="234.7" y="196.4">VSUP</text>
<text x="217.4" y="204.1">SCLK</text>
<text x="217.4" y="206.6">SDI</text>
<text x="217.4" y="209.1">SDO</text>
<text x="350.5" y="206.6">J4</text>
<text x="350.5" y="209.1">XT30(2+2)</text>
<text x="217.4" y="211.7">~{CS}</text>
<text x="257.7" y="215.5">R9</text>
<text x="269.1" y="215.5">R10</text>
<text x="283.2" y="215.5">C3</text>
<text x="295.9" y="215.5">C4</text>
<text x="217.4" y="221.8">GPIO1</text>
<text x="217.4" y="219.3">RST</text>
<text x="217.4" y="216.8">~{INT}</text>
<text x="256.4" y="218">59R</text>
<text x="269.1" y="218">59R</text>
<text x="283.2" y="218">100pF</text>
<text x="295.9" y="218">100pF</text>
<text x="313.7" y="216.8">D1</text>
<text x="313.7" y="219.3">NUP2105L</text>
<text x="217.4" y="224.4">GPIO2</text>
<text x="217.4" y="226.9">~{WKRQ}</text>
<text x="264.2" y="226.9">C5</text>
<text x="277.4" y="226.9">GND</text>
<text x="290.1" y="226.9">GND</text>
<text x="264.2" y="229.5">4.7nF</text>
<text x="305.3" y="229.5">GND</text>
<text x="258.3" y="239.6">GND</text>
<text x="53.3" y="240.9">FID1</text>
<text x="53.3" y="243.4">Fiducial</text>
<text x="66" y="240.9">FID2</text>
<text x="66" y="243.4">Fiducial</text>
<text x="85.1" y="240.9">H1</text>
<text x="85.1" y="243.4">MountingHole</text>
<text x="104.1" y="240.9">H2</text>
<text x="104.1" y="243.4">MountingHole</text>
<text x="123.2" y="240.9">H3</text>
<text x="123.2" y="243.4">MountingHole</text>
</g>
<g font-size="1.8" fill="#0000c2">
<text x="64.5" y="40.8">Input</text>
<text x="70.4" y="40.8">DC Power:</text>
<text x="81.5" y="40.8">(9V</text>
<text x="85.8" y="40.8">-</text>
<text x="88.6" y="40.8">36V)</text>
<text x="343.9" y="40.8">LiDAR</text>
<text x="350.3" y="40.8">Connection:</text>
<text x="64.5" y="42.8">XT30(2+2)</text>
<text x="64.5" y="44.9">Polarity</text>
<text x="64.5" y="46.9">connector</text>
<text x="72.9" y="44.9">inversion</text>
<text x="75.9" y="42.8">connector</text>
<text x="82.6" y="44.9">handled</text>
<text x="91.3" y="44.9">by</text>
<text x="343.9" y="44.9">connector)</text>
<text x="346.6" y="42.8">Power</text>
<text x="346.6" y="46.9">Ethernet</text>
<text x="353.4" y="42.8">cable</text>
<text x="355.6" y="46.9">cable</text>
<text x="359.7" y="42.8">(XT30(2+2)</text>
<text x="361.9" y="46.9">(RJ-45</text>
<text x="370.2" y="46.9">connector)</text>
<text x="346.6" y="49">Function</text>
<text x="355.9" y="49">cable</text>
<text x="362.2" y="49">(Not</text>
<text x="367.4" y="49">required)</text>
<text x="235.9" y="66.2">RJ45</text>
<text x="235.9" y="68.2">LED resistors</text>
<text x="235.9" y="70.3">approximately</text>
<text x="241.7" y="66.2">jack</text>
<text x="246.8" y="66.2">connector</text>
<text x="249.9" y="68.2">for</text>
<text x="250.4" y="70.3">4-5mA</text>
<text x="224.5" y="132.2">RJ45</text>
<text x="224.5" y="134.3">component</text>
<text x="224.5" y="136.3">based</text>
<text x="230.3" y="132.2">connector</text>
<text x="231.2" y="136.3">on</text>
<text x="234.7" y="136.3">Renesas'</text>
<text x="236" y="134.3">selection</text>
<text x="240.8" y="132.2">interface</text>
<text x="224.5" y="138.4">application</text>
<text x="224.5" y="140.4">R19AN0015ED0102</text>
<text x="236.2" y="138.4">note:</text>
<text x="248.6" y="147.7">Place</text>
<text x="255" y="147.7">close</text>
<text x="261.2" y="147.7">to</text>
<text x="264.2" y="147.7">magnetics</text>
<text x="275.1" y="147.7">connector</text>
<text x="297.5" y="144.9">GND Isolation</text>
<text x="267.7" y="195.7">Standard</text>
<text x="267.7" y="197.8">filtering</text>
<text x="276.3" y="197.8">and</text>
<text x="277.3" y="195.7">termination,</text>
<text x="280.9" y="197.8">ESD</text>
<text x="267.7" y="199.8">protection</text>
<text x="278.4" y="199.8">for</text>
<text x="282.3" y="199.8">CAN bus.</text>
<text x="369.3" y="205.9">CAN-FD</text>
<text x="369.3" y="207.9">XT30PW(2+2)</text>
<text x="369.3" y="210">connector</text>
<text x="378" y="205.9">bus</text>
<text x="39.1" y="231.3">Mechanicals</text>
</g>
<g font-size="1.8" fill="#a90000">
<text x="312.3" y="40.4">1</text>
<text x="312.3" y="42.9">2</text>
<text x="312.3" y="45.5">3</text>
<text x="312.3" y="48">4</text>
<text x="86.3" y="56.9">1</text>
<text x="86.3" y="59.4">2</text>
<text x="86.3" y="62">3</text>
<text x="86.3" y="64.5">4</text>
<text x="285.7" y="78.5">14</text>
<text x="285.7" y="81">13</text>
<text x="285.7" y="83.6">12</text>
<text x="285.7" y="86.1">11</text>
<text x="286.3" y="91.2">1</text>
<text x="286.3" y="93.7">4</text>
<text x="286.3" y="96.3">2</text>
<text x="286.3" y="98.8">3</text>
<text x="286.3" y="101.3">7</text>
<text x="286.3" y="103.9">6</text>
<text x="286.3" y="109">5</text>
<text x="286.3" y="111.5">8</text>
<text x="285.7" y="114">10</text>
<text x="286.3" y="116.6">9</text>
<text x="323.7" y="116.6">SH</text>
<text x="344.1" y="202.9">1</text>
<text x="344.1" y="205.5">2</text>
<text x="344.1" y="208">3</text>
<text x="304.5" y="214.1" transform="rotate(-90 304.5 214.1)">1</text>
<text x="309.6" y="214.1" transform="rotate(-90 309.6 214.1)">2</text>
<text x="344.1" y="210.6">4</text>
<text x="307.1" y="221.7" transform="rotate(-90 307.1 221.7)">3</text>
</g>
<g font-size="1.8" fill="#0ff">
<text x="236.2" y="92.3">TXP</text>
<text x="235.9" y="99.9">RXP</text>
<text x="236.1" y="97.4">TXN</text>
<text x="235.8" y="105">RXN</text>
</g>
<text font-size="1.8" fill="#840084" x="305.7" y="136.4" transform="rotate(-90 305.7 136.4)">KEMET</text>
<g font-size="1.8" fill="#0f0">
<text x="234.4" y="204.1">CAN+</text>
<text x="234.4" y="210.4">CAN-</text>
</g>
<g font-size="1.2" fill="#840000">
<text x="308.2" y="92.7">C1</text>
<text x="308.2" y="94">C4</text>
<text x="308.2" y="95.3">C5</text>
<text x="308.2" y="96.6">C2</text>
<text x="308.2" y="100.4">C3</text>
<text x="308.2" y="101.6">C7</text>
<text x="313" y="97.3" transform="rotate(-90 313 97.3)">C1</text>
<text x="308.2" y="102.9">C8</text>
<text x="308.2" y="104.2">C6</text>
</g>
<g font-size="1.1" fill="#840000">
<text x="300.3" y="80.6">GREEN</text>
<text x="300.3" y="85.7">YELLOW</text>
</g>
</svg>
